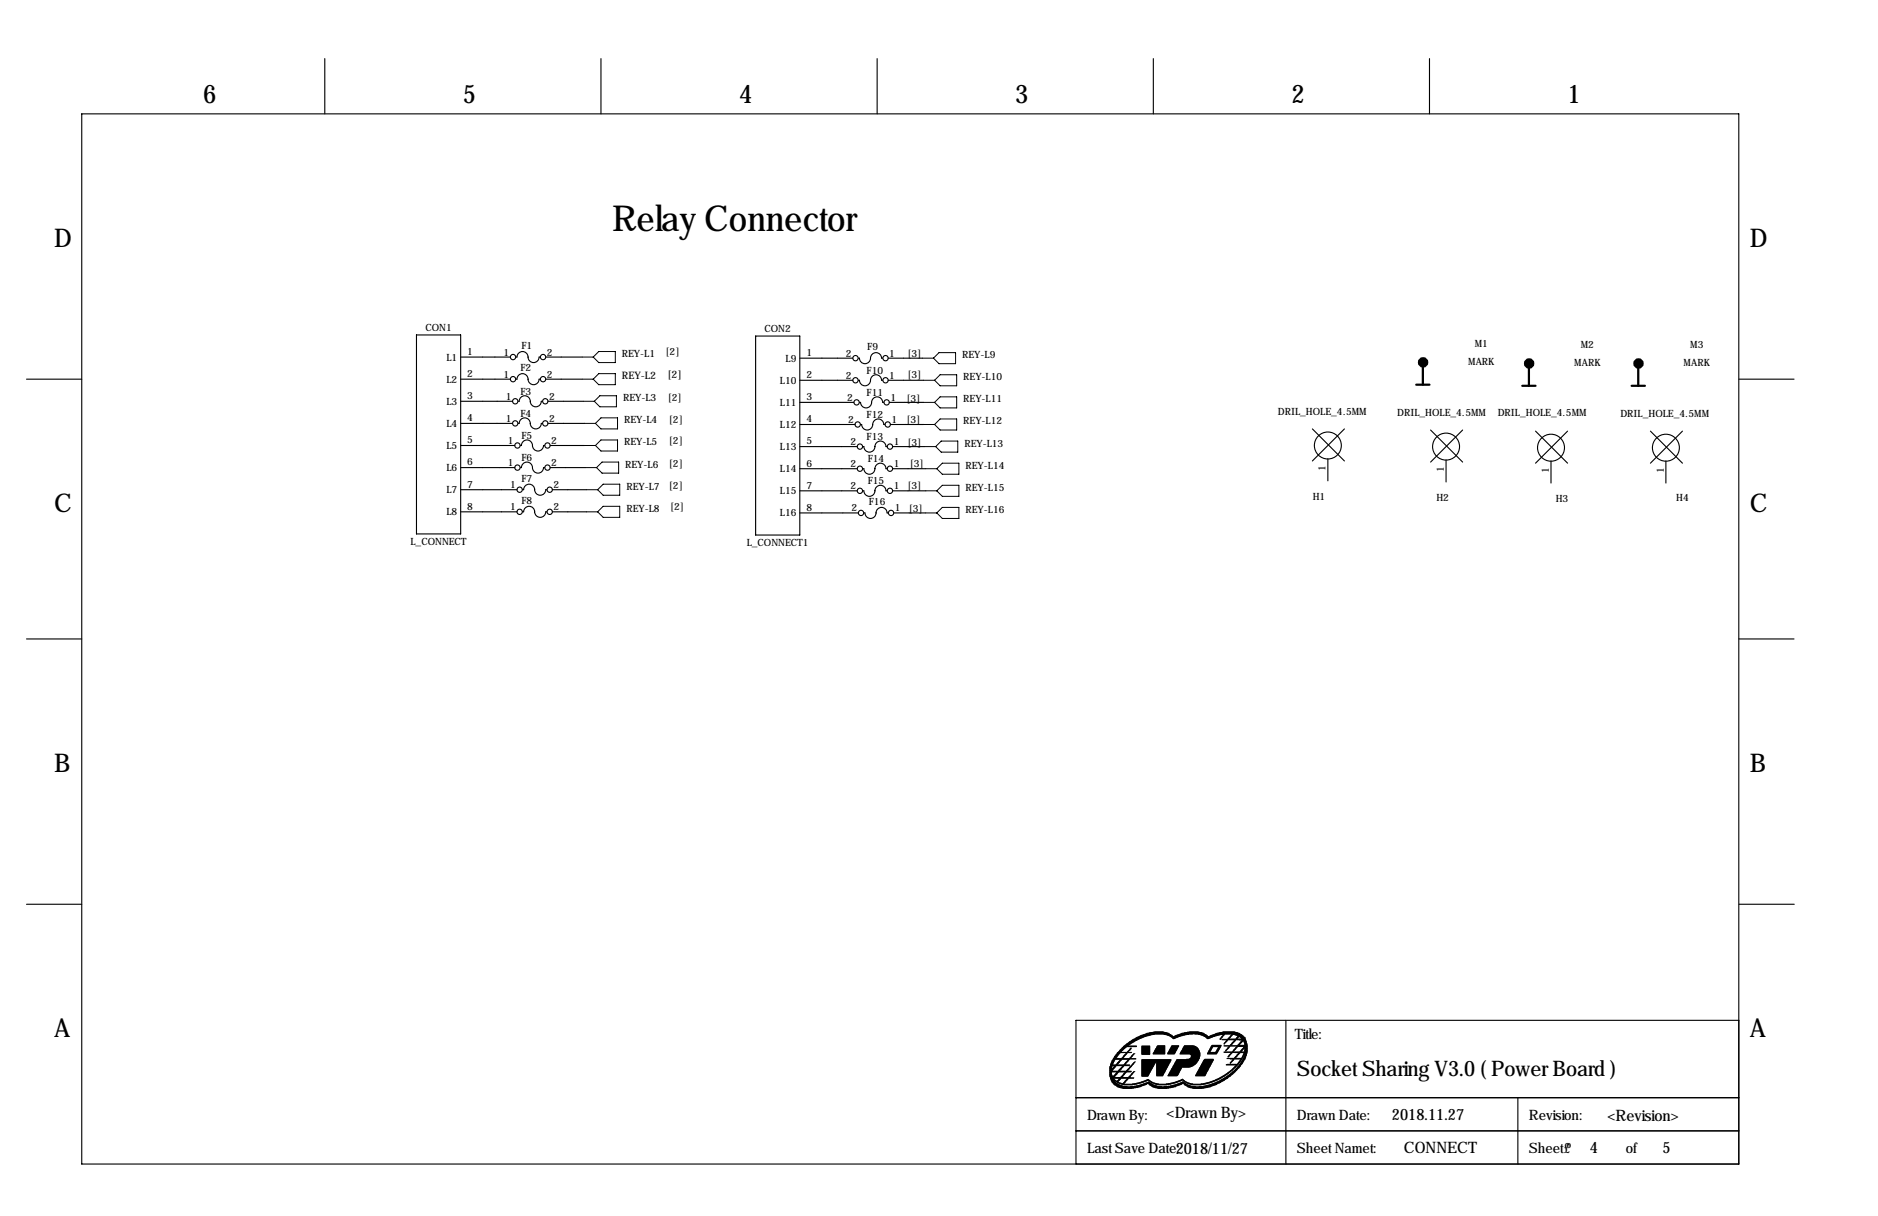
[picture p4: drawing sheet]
<svg xmlns="http://www.w3.org/2000/svg" width="432mm" height="279mm" viewBox="0 0 432 279" stroke-linecap="round" stroke-linejoin="round" font-family="sans-serif">
<g fill="none" stroke="#000" stroke-width=".25">
<path d="M74.7 13.5v12.7M138.2 13.5v12.7M201.7 13.5v12.7M265.2 13.5v12.7M328.7 13.5v12.7M18.8 26.2h381v241.3h-381zM95.8 77h10.1v45.7h-10.1zM173.7 77.2h10.2v45.7h-10.2zM6.1 87.1h12.7M105.9 87.1h11.4M105.9 82h11.4M105.9 92.2h12"/>
<path d="M105.9 97.3h12M118.6 82h.3a1.33 1.33 0 0 1 1.5-1.2 1.33 1.33 0 0 1 1.1 1.6 1.27 1.27 0 0 0 1.4 .9 1.27 1.27 0 0 0 1.1-1.3h.2M118.6 87.1h.3a1.33 1.33 0 0 1 1.5-1.2 1.33 1.33 0 0 1 1.1 1.6 1.27 1.27 0 0 0 1.4 .9 1.27 1.27 0 0 0 1.1-1.3h.2M119.1 92.2h.3a1.33 1.33 0 0 1 1.5-1.3 1.33 1.33 0 0 1 1.1 1.7 1.27 1.27 0 0 0 1.4 .9 1.27 1.27 0 0 0 1.1-1.3h.2M119.1 97.3h.3a1.33 1.33 0 0 1 1.5-1.3 1.33 1.33 0 0 1 1.1 1.7 1.27 1.27 0 0 0 1.4 .8 1.27 1.27 0 0 0 1.1-1.2h.2M125.5 87.1h8.4M125.5 82h8.4M126 92.2h8.1M126 97.3h8.4M183.9 82.3h12.2M183.9 87.4h12.2M183.9 92.5h12.4"/>
<path d="M183.9 97.5h12.7M197.4 82.3h.2a1.33 1.33 0 0 0 1.5 1.3 1.33 1.33 0 0 0 1.1-1.7 1.27 1.27 0 0 1 1.4-.9 1.27 1.27 0 0 1 1.1 1.3h.2M197.4 87.4h.2a1.33 1.33 0 0 0 1.5 1.2 1.33 1.33 0 0 0 1.1-1.6 1.27 1.27 0 0 1 1.4-.9 1.27 1.27 0 0 1 1.1 1.3h.2M197.6 92.5h.3a1.33 1.33 0 0 0 1.5 1.2 1.33 1.33 0 0 0 1.1-1.6 1.27 1.27 0 0 1 1.4-.9 1.27 1.27 0 0 1 1 1.3h.3M197.9 97.5h.2a1.33 1.33 0 0 0 1.5 1.3 1.33 1.33 0 0 0 1.1-1.7 1.27 1.27 0 0 1 1.4-.8 1.27 1.27 0 0 1 1.1 1.2h.3M204.2 82.3h7.9M204.2 87.4h8.1M204.5 92.5h7.8M204.7 97.5h7.6M301.8 98.6l7.3 7.3M309.1 98.6l-7.3 7.3M327.2 83.3v5.1"/>
<path d="M328.9 98.8l7.4 7.4M336.3 98.8l-7.4 7.4M351.5 83.6v5M353.1 99.1l7.3 7.3M360.4 99.1l-7.3 7.3M376.7 83.6v5M379.5 99.1l7.3 7.3M386.8 99.1l-7.3 7.3M399.8 87.1h12.7M105.9 102.4h12.5M105.9 107.4h12.5M105.9 112.5h13"/>
<path d="M105.9 117.6h13M119.6 102.4h.3a1.33 1.33 0 0 1 1.5-1.3 1.33 1.33 0 0 1 1.1 1.7 1.27 1.27 0 0 0 1.4 .8 1.27 1.27 0 0 0 1.1-1.2h.2M119.6 107.4h.3a1.33 1.33 0 0 1 1.5-1.2 1.33 1.33 0 0 1 1.1 1.6 1.27 1.27 0 0 0 1.4 .9 1.27 1.27 0 0 0 1.1-1.3h.2M120.1 112.5h.3a1.33 1.33 0 0 1 1.5-1.2 1.33 1.33 0 0 1 1.1 1.6 1.27 1.27 0 0 0 1.4 .9 1.27 1.27 0 0 0 1.1-1.3h.2M120.1 117.6h.3a1.33 1.33 0 0 1 1.5-1.3 1.33 1.33 0 0 1 1.1 1.7 1.27 1.27 0 0 0 1.4 .9 1.27 1.27 0 0 0 1.1-1.3h.2M126.5 102.4h7.9M126.5 107.4h8.1M127 112.5h7.9M127 117.6h7.9M183.9 102.6h13.2M183.9 107.7h13.2M183.9 112.8h13.2"/>
<path d="M183.9 117.9h13.5M198.4 102.6h.2a1.33 1.33 0 0 0 1.6 1.3 1.33 1.33 0 0 0 1-1.7 1.27 1.27 0 0 1 1.4-.8 1.27 1.27 0 0 1 1.1 1.2h.3M198.4 107.7h.2a1.33 1.33 0 0 0 1.6 1.3 1.33 1.33 0 0 0 1-1.7 1.27 1.27 0 0 1 1.4-.9 1.27 1.27 0 0 1 1.1 1.3h.3M198.4 112.8h.2a1.33 1.33 0 0 0 1.6 1.2 1.33 1.33 0 0 0 1-1.6 1.27 1.27 0 0 1 1.4-.9 1.27 1.27 0 0 1 1.1 1.3h.3M198.6 117.9h.3a1.33 1.33 0 0 0 1.5 1.2 1.33 1.33 0 0 0 1.1-1.6 1.27 1.27 0 0 1 1.4-.9 1.27 1.27 0 0 1 1.1 1.3h.2M205.2 102.6h7.4M205.2 107.7h7.7M205.2 112.8h7.7M205.5 117.9h7.4M305.3 105.4v5.1M332.5 105.7v5M356.6 105.9v5.1"/>
<path d="M383 105.9v5.1M6.1 146.8h12.7M399.8 146.8h12.7M6.1 207.8h12.7M399.8 207.8h12.7M295.7 234.4v33.1M399.8 234.4h-152.4v33.1M247.4 259.8h152.4M247.4 252.2h152.4M349 252.2v15.3"/>
<circle cx="118" cy="82" r=".61"/>
<circle cx="118" cy="87.1" r=".61"/>
<circle cx="118.5" cy="92.2" r=".61"/>
<circle cx="118.5" cy="97.3" r=".61"/>
<circle cx="124.9" cy="82" r=".61"/>
<circle cx="124.9" cy="87.1" r=".61"/>
<circle cx="125.4" cy="92.2" r=".61"/>
<circle cx="125.4" cy="97.3" r=".61"/>
<circle cx="196.7" cy="82.3" r=".61"/>
<circle cx="196.7" cy="87.4" r=".61"/>
<circle cx="197" cy="92.5" r=".61"/>
<circle cx="197.2" cy="97.5" r=".61"/>
<circle cx="203.6" cy="82.3" r=".61"/>
<circle cx="203.6" cy="87.4" r=".61"/>
<circle cx="203.9" cy="92.5" r=".61"/>
<circle cx="204.1" cy="97.5" r=".61"/>
<circle cx="119" cy="102.4" r=".61"/>
<circle cx="119" cy="107.4" r=".61"/>
<circle cx="119.5" cy="117.6" r=".61"/>
<circle cx="119.5" cy="112.5" r=".61"/>
<circle cx="125.9" cy="102.4" r=".61"/>
<circle cx="125.9" cy="107.4" r=".61"/>
<circle cx="126.4" cy="117.6" r=".61"/>
<circle cx="126.4" cy="112.5" r=".61"/>
<circle cx="197.7" cy="107.7" r=".61"/>
<circle cx="197.7" cy="102.6" r=".61"/>
<circle cx="197.7" cy="112.8" r=".61"/>
<circle cx="198" cy="117.9" r=".61"/>
<circle cx="204.6" cy="102.6" r=".61"/>
<circle cx="204.6" cy="107.7" r=".61"/>
<circle cx="204.6" cy="112.8" r=".61"/>
<circle cx="204.9" cy="117.9" r=".61"/>
<circle cx="305.3" cy="102.4" r="3.1"/>
<circle cx="332.5" cy="102.6" r="3.1"/>
<circle cx="356.6" cy="102.9" r="3.1"/>
<circle cx="383" cy="102.9" r="3.1"/>
</g>
<g fill="none" stroke="#000" stroke-width=".23">
<path d="M133.9 82h2.5M133.9 87.1h2.5M134.1 92.2h2.6M134.4 97.3h2.5M136.7 92.2l1.2-1.3h3.8v2.6h-3.8zM137.7 80.8h3.8v2.5h-3.8l-1.3-1.3zM137.7 85.9h3.8v2.5h-3.8l-1.3-1.3zM138.2 96h3.8v2.6h-3.8l-1.3-1.3zM212.1 82.3h2.5M212.3 87.4h2.6M212.3 92.5h2.6M212.3 97.5h2.6"/>
<path d="M214.9 97.5l1.3-1.2h3.8v2.5h-3.8zM215.9 81h3.8v2.6h-3.8l-1.3-1.3zM216.2 86.1h3.8v2.5h-3.8l-1.3-1.2zM216.2 91.2h3.8v2.5h-3.8l-1.3-1.2zM134.4 102.4h2.5M134.6 107.4h2.6M134.9 112.5h2.5M134.9 117.6h2.5M136.9 102.4l1.3-1.3h3.8v2.5h-3.8zM137.4 117.6l1.3-1.3h3.8v2.6h-3.8zM138.4 106.2h3.8v2.5h-3.8l-1.2-1.3zM138.7 111.3h3.8v2.5h-3.8l-1.3-1.3z"/>
<path d="M212.6 102.6h2.5M212.9 107.7h2.5M212.9 112.8h2.5M212.9 117.9h2.5M215.4 117.9l1.3-1.3h3.8v2.5h-3.8zM216.4 101.3h3.8v2.6h-3.8l-1.3-1.3zM216.7 106.4h3.8v2.6h-3.8l-1.3-1.3zM216.7 111.5h3.8v2.5h-3.8l-1.3-1.2zM258.9 240h.9M259 239.9h.9M259.1 239.8h.9M259.5 239.6h.9"/>
<path d="M259.5 239.5h1M259.6 239.4h1.1M259.7 239.4h1.1M259.8 239.3h1.1M260 239.2h1M260.1 239.1h1.1M260.2 239.7h-1M260.2 239.1h1.1M260.3 239h1.2M260.4 238.9h1.2M260.6 238.8h1.2M260.7 238.8h1.2"/>
<path d="M260.9 238.7h1.2M261.1 238.6h1.1M261.2 238.5h1.3M261.2 238.5h1.4M261.4 238.4h1.4M261.5 238.3h1.5M261.8 238.2h1.4M261.9 238.2h1.5M262.1 238h1.6M262.1 238h1.9M262.4 237.9h1.9M262.6 237.8h2"/>
<path d="M262.8 237.7h2.2M263 237.7h2.4M263.3 237.6h5.6M263.5 237.5h5.3M263.6 237.4h5.2M263.9 237.4h4.7M264.3 237.3h4M264.6 237.2h3.5M265.1 237.1h2.6M267.6 237.7h1.4M268 237.7h1.2M268.3 237.8h1"/>
<path d="M268.5 237.9h1M268.8 238h.7M268.9 238h.6M269.1 238.2h.5M269.2 238.2h1.9M269.3 238.3h1.6M269.4 238.4h1.3M269.5 238.5h1M269.6 238.5h.7M269.7 238.6h.4M269.7 238.7h.3M269.9 238.2h1.4"/>
<path d="M270.2 238h1.3M270.2 238h1.6M270.4 237.9h1.7M270.6 237.8h1.8M270.8 237.7h2M271.1 237.7h2.2M271.3 237.6h2.9M271.5 237.5h5.4M271.6 237.4h5.2M271.9 237.4h4.8M272.3 237.3h4.1M272.6 237.2h3.6"/>
<path d="M273 237.1h2.7M274.7 237.6h2.3M275.5 237.7h1.6M275.9 237.7h1.4M276.1 237.8h1.3M276.4 237.9h1.1M276.6 238h1M276.8 238h.8M276.9 238.2h.8M277.1 238.2h1.9M277.2 238.3h1.6M277.3 238.4h1.3"/>
<path d="M277.4 238.5h1M277.5 238.5h.7M277.5 238.6h.5M277.6 238.7h.3M278 238.2h1.2M278.2 238h1.3M278.2 238h1.6M278.4 237.9h1.7M278.7 237.8h1.7M278.9 237.7h1.9M279.1 237.7h2.1M279.3 237.6h5.9"/>
<path d="M279.5 237.5h5.5M279.6 237.4h5.4M279.9 237.4h4.9M280.3 237.3h4.3M280.5 238.8h.1M280.5 238.7h.2M280.5 237.2h3.8M280.6 238.6h.2M280.7 238.5h.1M280.7 238.5h.2M280.8 238.4h.2M280.9 238.3h.2"/>
<path d="M280.9 238.2h.2M281 238.9h5.4M281 238.8h5.4M281 238.2h.1M281 238h.2M281 237.1h3M281.1 238h.2M281.2 237.9h.2M281.3 237.8h.1M281.3 237.7h.2M281.4 239.9h.1M281.4 239.8h.1"/>
<path d="M281.4 237.7h.2M281.6 239.6h.1M281.6 239.5h.2M281.7 239.7h-.2M281.7 239.4h.2M281.8 239.4h.2M281.9 239.3h.1M281.9 239.2h.2M281.9 239.1h.3M282 239.1h.2M282.1 239h.2M282.2 238.8h4.1"/>
<path d="M282.4 238.7h.2M282.4 238.6h.3M282.5 238.5h.3M282.7 238.4h.2M282.7 238.3h.3M282.8 238.2h.2M282.9 238.2h.2M283 238h.1M283 238h.2M283 240h.3M283 237.9h.3M283.1 239.9h.2"/>
<path d="M283.1 237.8h.3M283.2 239.8h.2M283.2 237.7h.2M283.3 237.7h2M283.3 239.6h.3M283.4 239.5h.3M283.5 239.4h.2M283.5 239.7h-.2M283.6 239.4h.2M283.6 239.3h.3M283.7 239.2h.3M283.8 239.1h.2"/>
<path d="M283.8 237.7h1.7M283.9 239h.2M284.1 237.8h1.4M284.2 238.7h.2M284.2 238.6h.3M284.3 238.5h.3M284.3 237.9h1.4M284.4 238.4h.3M284.5 238.3h.2M284.5 238.2h.3M284.5 238h1.3M284.6 238.2h1.3"/>
<path d="M284.7 238h1.1M284.8 240h.2M284.8 239.9h.3M284.9 239.8h.3M285 239h1.4M285 238.2h1M285.1 238.3h1M285.1 239.6h.3M285.1 239.5h.4M285.2 239.4h.3M285.2 238.4h1.1M285.3 239.4h.3"/>
<path d="M285.3 238.5h1M285.3 239.7h-.3M285.4 239.3h.3M285.4 238.5h.9M285.4 239.2h.3M285.4 238.6h.9M285.5 239.1h.3M285.5 238.7h.8M285.6 239.1h.9M285.9 239.2h.6M285.9 239.1h.6M286 239.4h.6"/>
<path d="M286 239.3h.6M286.1 239.5h.5M286.1 239.4h.5M286.2 239.8h.5M286.2 239.7h.4M286.2 239.6h.4M286.2 240h.5M286.2 239.9h.5M255.2 247.3h.5M255.2 247.1h.5M255.2 247h.4M255.2 246.9h.4"/>
<path d="M255.2 246.8h.4M255.2 246.7h.4M255.2 246.6h.4M255.2 246.5h.4M255.2 246.4h.4M255.2 246.1h4.9M255.2 246.1h.4M255.2 246h.5M255.2 245.9h.6M255.2 245.8h.7M255.2 245.7h.7M255.2 245.6h.4"/>
<path d="M255.2 245.5h.4M255.2 245.4h.4M255.2 245.3h.4M255.2 245.2h.4M255.2 247.4h1M255.2 247.3h.6M255.2 245.1h.4M255.2 245h.5M255.3 247.8h.8M255.3 247.8h5.4M255.3 247.6h5.4M255.3 247.6h4.6"/>
<path d="M255.3 247.5h.9M255.3 244.9h.4M255.3 244.9h4.3M255.3 244.8h4.4M255.4 248h.8M255.4 247.9h.7M255.4 244.7h4.3M255.4 244.6h.4M255.4 244.6h.5M255.4 244.4h.5M255.5 248.2h.6M255.5 248.1h.8"/>
<path d="M255.5 248.1h.7M255.5 244.4h.4M255.5 244.3h.4M255.5 244.2h.4M255.5 248.4h.7M255.5 248.3h.7M255.5 244.1h.5M255.6 248.5h.7M255.6 248.4h.6M255.6 244h.5M255.6 243.9h.5M255.7 248.7h.8"/>
<path d="M255.7 248.6h.7M255.7 245.6h.3M255.7 243.8h.5M255.7 243.7h.5M255.8 248.7h.7M255.8 245.5h.3M255.8 248.8h.8M255.8 245.5h.4M255.8 243.5h.5M255.9 248.9h.8M255.9 247.3h.4M255.9 245.4h.3"/>
<path d="M255.9 243.5h.5M255.9 243.4h3.8M255.9 243.3h5.3M256 249h.8M256 247.3h.3M256 245.3h.3M256 243.2h5.2M256.1 249h.8M256.1 245.2h.3M256.1 249.2h1.2M256.1 249.1h1M256.1 245.1h.4"/>
<path d="M256.1 243.1h.5M256.1 243h.5M256.2 249.3h1.2M256.2 248.2h.2M256.2 247h.3M256.2 245h.3M256.2 242.9h.5M256.2 242.9h.6M256.2 242.8h.6M256.3 248.3h.2M256.3 247h.3M256.3 244.9h.3"/>
<path d="M256.3 242.7h.5M256.4 249.3h1.2M256.4 248.4h.2M256.4 246.9h.3M256.4 242.6h.5M256.4 246.8h.4M256.4 242.6h.6M256.5 247.1l-.4 .1M256.5 249.4h1.4M256.5 248.4h.2M256.5 246.7h.3M256.5 242.5h.6"/>
<path d="M256.6 248.5h.5M256.6 246.6h.3M256.6 244.6h.2M256.6 242.4h.5M256.6 242.3h.5M256.7 249.5h1.4M256.7 248.6h.3M256.7 246.5h.3M256.7 244.6h.2M256.7 242.3h.6M256.7 249.6h1.7M256.7 246.4h.4"/>
<path d="M256.7 244.4h.3M256.7 242.2h.6M256.8 248.7h.3M256.8 248.4h.3M256.8 246.4h.3M256.8 244.4h.3M256.8 242.1h.6M256.8 242h.7M256.9 249.7h5.3M256.9 249.6h2.3M256.9 248.7h.4M256.9 248.4h.4"/>
<path d="M256.9 244.3h.2M256.9 244.2h.4M256.9 242h.7M256.9 241.9h3.2M257 248.3h.3M257 244.1h.3M257 241.8h3.2M257 248.8h.6M257 248.2h.4M257 244.1h.4M257.1 248.1h.4M257.1 246.1h.3"/>
<path d="M257.1 244h.3M257.1 241.7h.7M257.2 248.9h.6M257.2 248.1h.4M257.2 246h.3M257.2 245.9h.4M257.2 243.9h.3M257.2 241.7h.6M257.3 248h.3M257.3 245.8h.3M257.3 243.8h.3M257.3 241.6h.6"/>
<path d="M257.4 249.9h4.2M257.4 249h.7M257.4 247.9h.2M257.4 245.8h.3M257.4 243.8h.2M257.4 241.5h.5M257.5 247.8h.2M257.5 245.7h.3M257.5 241.4h.6M257.5 245.6h.4M257.5 241.2h.7M257.6 249.9h3.6"/>
<path d="M257.6 249h.8M257.6 245.5h.3M257.6 243.5h.3M257.6 241.2h.7M257.7 247.5h.3M257.7 245.5h.2M257.7 243.5h.2M257.7 241.1h.7M257.8 247.4h.3M257.8 245.4h.2M257.8 243.6l-.3 .1M257.8 249.1h3.5"/>
<path d="M257.8 247.3h.4M257.8 245.3h.3M257.8 241h.6M257.9 247.3h.3M257.9 245.2h.3M257.9 240.9h.6M257.9 240.9h.7M258 250h2.7M258 245.2h.2M258 243.1h.2M258 240.8h.7M258.1 245.1h.2"/>
<path d="M258.1 245h.3M258.1 243h.2M258.1 240.7h.7M258.1 249.2h2.9M258.1 247h.3M258.1 244.9h.3M258.1 242.9h.3M258.2 249h.2M258.2 247h.2M258.2 242.9h.2M258.3 250.1h1.9M258.3 248.9h.2"/>
<path d="M258.3 247.1l-.3 .1M258.3 246.9h.2M258.3 246.8h.3M258.3 242.8h.1M258.3 248.8h.3M258.3 242.7h.2M258.3 242.6h.3M258.3 240.5h3M258.3 240.4h3M258.4 248.7h.3M258.4 244.6h.3M258.4 242.6h.3"/>
<path d="M258.4 240.3h2.9M258.5 249.3h1.9M258.5 248.7h.2M258.5 246.6h.2M258.5 244.6h.2M258.5 242.5h.2M258.6 248.6h.2M258.6 246.5h.2M258.6 244.4h.2M258.6 242.4h.2M258.6 240.3h.7M258.6 248.5h.2"/>
<path d="M258.6 248.4h.3M258.6 246.4h.3M258.6 244.4h.3M258.6 242.3h.3M258.7 246.7h-.4M258.7 248.4h.3M258.7 246.4h.3M258.7 244.3h.2M258.7 244.2h.3M258.7 242.3h.3M258.8 248.3h.2M258.8 244.1h.2"/>
<path d="M258.8 242.2h.2M258.9 248.2h.2M258.9 244.1h.2M258.9 242.1h.1M258.9 240h.7M258.9 248.1h.3M258.9 244h.3M258.9 242h.2M259 240.6h-.9M259 248.1h.3M259 246.1h.2M259 246h.3"/>
<path d="M259 243.9h.3M259 242h.2M259.1 248h.2M259.1 245.9h.2M259.1 243.8h.2M259.2 247.9h.1M259.2 245.8h.2M259.2 243.8h.2M259.2 241.7h.1M259.2 247.8h.2M259.2 245.8h.3M259.2 241.7h.2"/>
<path d="M259.3 245.7h.3M259.3 241.6h.2M259.4 245.6h.2M259.4 243.5h.2M259.4 241.5h.2M259.5 247.5h.2M259.5 245.5h.1M259.5 243.6l-.3 .1M259.5 243.5h.1M259.5 241.4h.1M259.5 247.4h.3M259.5 245.5h.2"/>
<path d="M259.5 241.4h.3M259.6 240.1l-1 .1M259.6 247.3h.3M259.6 245.4h.2M259.6 241.2h.2M259.7 247.3h.2M259.7 245.3h.2M259.7 245.2h.2M259.7 241.2h.2M259.8 245.2h.2M259.8 243.1h.1M259.8 241.1h.1"/>
<path d="M259.8 241h.2M259.8 245.1h.3M259.8 243h.2M259.8 240.9h.2M259.9 249.6h2.3M259.9 247h.2M259.9 245h.3M259.9 242.9h.2M259.9 240.9h.2M260 247h.2M260 244.9h.2M260 242.9h.2"/>
<path d="M260 240.8h.1M260 247.1l-.2 .1M260.1 246.9h.1M260.1 246.8h.2M260.1 246.2l-4.9 .1M260.1 244.9h.1M260.1 242.8h.1M260.1 244.8h.2M260.1 242.7h.2M260.1 242.6h.3M260.2 244.7h.2M260.2 242.6h.2"/>
<path d="M260.3 246.6h.2M260.3 244.6h.2M260.3 242.5h.2M260.4 249h1.2M260.4 246.7h-.3M260.4 246.5h.2M260.4 244.6h.2M260.4 242.4h.2M260.5 246.4h.2M260.5 244.4h.2M260.5 242.3h.2M260.6 246.4h.1"/>
<path d="M260.6 244.3h.1M260.6 242.3h.1M260.6 246.3h.1M260.6 244.2h.2M260.6 242.2h.1M260.7 246.2h.1M260.7 242.1h.1M260.7 244.1h.2M260.8 249.6h1.7M260.8 244.1h.1M260.9 244h.1M260.9 249h1"/>
<path d="M261.2 249.5h1.5M261.3 248.9h.9M261.6 249.4h1.3M261.6 248.8h.9M261.9 249.3h1.2M261.9 248.7h.8M262.2 249.3h1.2M262.2 248.7h.7M262.4 249.2h1.2M262.4 248.6h.7M262.5 247.3h1.4M262.5 247.1h1.5"/>
<path d="M262.5 247h1.6M262.5 246.9h1.7M262.5 246.8h1.7M262.5 246.7h1.7M262.5 246.6h1.8M262.5 246.5h1.8M262.5 246.4h1.9M262.5 246.4h2M262.5 246.1h2M262.5 246.1h2.1M262.5 246h2.1M262.5 245.9h2.2"/>
<path d="M262.5 245.8h2.2M262.5 245.8h2.3M262.5 245.7h2.3M262.5 245.6h2.3M262.5 245.5h2.4M262.5 245.4h2.5M262.5 245.3h2.5M262.5 245.2h2.6M262.5 245.1h2.6M262.5 245h2.7M262.5 244.9h2.7M262.5 244.9h2.8"/>
<path d="M262.5 244.8h2.8M262.5 244.7h2.9M262.5 244.6h2.9M262.5 244.4h2.9M262.5 244.4h3M262.5 244.3h3.1M262.5 244.2h3.1M262.5 244.1h3.2M262.5 244h3.2M262.5 243.9h3.2M262.5 243.8h3.3M262.5 243.5h6.7"/>
<path d="M262.5 242.3h1.9M262.5 242.2h1.9M262.5 242.1h1.9M262.5 242h1.9M262.5 241.9h1.9M262.5 241.8h1.9M262.5 241.7h1.9M262.5 241.6h1.9M262.5 241.5h1.9M262.5 241.4h1.9M262.5 241.2h1.9M262.5 241.1h1.9"/>
<path d="M262.5 241h1.9M262.5 240.9h1.9M262.5 240.8h1.9M262.5 240.7h1.9M262.5 240.6h1.9M262.5 240.5h1.9M262.5 240.4h1.9M262.5 240.3h1.9M262.7 249.1h.9M262.7 248.5h.6M262.9 249h.9M262.9 248.4h.7"/>
<path d="M263.1 249h1.6M263.1 248.4h.6M263.3 248.3h.6M263.3 248.9h1.3M263.5 248.8h1M263.5 248.2h.7M263.7 248.1h.5M263.8 248.7h.6M263.8 248.1h.3M263.9 248.7h.4M264.1 248.6h.1M264.1 249h.7"/>
<path d="M264.1 248.3h.3M264.2 249.2h.9M264.2 249.1h.7M264.3 249.3h.9M264.3 248.4h.2M264.4 248.4h.1M264.4 249.3h1M264.4 248.5h.3M264.5 249.4h1.2M264.5 248.6h.3M264.5 246.2l-2 .1M264.7 249.5h1.3"/>
<path d="M264.7 248.7h.3M264.7 248.7h.4M264.8 249.6h1.5M264.9 249.6h2.2M264.9 248.8h.5M265 249.7h5.3M265 248.9h.6M265.1 242.2h2.7M265.1 242.1h2.7M265.2 242h2.6M265.3 249h.6M265.3 241.9h2.5"/>
<path d="M265.3 241.8h2.5M265.3 241.7h2.5M265.4 249.9h4.1M265.4 249h.9M265.4 241.7h2.4M265.4 241.6h2.4M265.5 241.5h2.3M265.5 241.4h2.3M265.6 241.4h2.2M265.6 241.2h2.2M265.6 249.9h3.6M265.6 249.1h3.6"/>
<path d="M265.6 241.1h2.2M265.7 241h2.1M265.7 240.9h2.1M265.8 240.9h2M265.9 240.8h1.9M265.9 240.7h1.9M265.9 249.2h2.9M265.9 247.1h1.5M265.9 247h1.5M265.9 246.9h1.6M265.9 246.8h1.6M265.9 246.7h1.7"/>
<path d="M265.9 246.6h1.8M265.9 246.5h1.8M265.9 246.4h1.8M265.9 246.4h1.9M265.9 246.1h2M265.9 246.1h2.1M265.9 246h2.1M265.9 245.9h2.1M265.9 245.8h2.1M265.9 245.8h2.2M265.9 245.7h2.2M265.9 245.6h2.3"/>
<path d="M265.9 245.5h2.3M265.9 245.5h2.4M265.9 245.4h2.4M265.9 245.3h2.4M265.9 245.2h2.5M265.9 245.1h2.6M265.9 245h2.6M265.9 244.9h2.7M265.9 244.8h2.7M265.9 244.7h2.7M265.9 244.6h2.8M265.9 244.4h2.9"/>
<path d="M265.9 244.3h3M265.9 244.2h3M265.9 244.1h3M265.9 244.1h3.1M265.9 244h3.1M265.9 243.9h3.2M265.9 243.8h3.2M265.9 243.8h3.3M265.9 240.6h1.9M266 250h2.7M266 240.5h1.8M266 240.4h1.8"/>
<path d="M266.1 240.3h1.7M266.2 240.3h1.6M266.4 250.1h1.9M266.4 249.3h1.9M267.6 249.6h2.7M267.9 246.2l-2 .1M268.2 249h1.3M268.5 242.2h1.5M268.5 242.1h1.6M268.5 242h1.6M268.5 249.6h2M268.5 242h1.7"/>
<path d="M268.5 241.9h1.7M268.6 247h2.2M268.6 247h2.3M268.6 241.8h1.7M268.7 249h1.1M268.7 246.9h2.2M268.7 246.8h2.2M268.7 241.7h1.6M268.8 241.6h1.5M268.8 241.5h1.6M268.8 246.6h2.2M268.8 241.4h1.6"/>
<path d="M268.8 241.4h1.7M268.9 246.5h2.2M268.9 246.4h2.2M268.9 241.2h1.7M269 246.4h2.2M269 241.1h1.6M269 241h1.6M269.1 249.5h1.6M269.1 246.1h2.1M269.1 240.9h1.6M269.1 248.9h1M269.1 246.1h2.2"/>
<path d="M269.1 240.8h1.7M269.2 246h2.1M269.2 245.9h2.2M269.2 243.6l-6.7 .1M269.2 240.7h1.6M269.2 240.6h1.7M269.3 245.8h2.2M269.3 240.5h1.6M269.4 245.7h2.1M269.4 245.6h2.1M269.4 240.4h1.6M269.4 240.3h1.6"/>
<path d="M269.4 249.4h1.5M269.4 248.8h.9M269.4 245.5h2.2M269.5 245.4h2.2M269.6 245.3h2.1M269.6 245.2h3.9M269.7 245.2h4.1M269.7 245.1h4.3M269.7 249.3h1.5M269.7 248.7h.9M269.7 245h4.4M269.7 244.9h4.6"/>
<path d="M269.8 244.9h4.6M269.8 244.8h4.7M269.9 244.7h4.7M270 244.6h4.7M270 244.6h4.8M270.1 249.3h1.3M270.1 248.7h.7M270.1 244.4h4.8M270.1 244.4h4.9M270.2 244.3h4.8M270.2 244.2h4.9M270.2 244.1h5"/>
<path d="M270.3 249.2h1.3M270.3 248.6h.7M270.3 244h5M270.4 243.9h4.9M270.4 243.8h4.9M270.5 243.8h4.9M270.5 243.7h5M270.5 249.1h1.1M270.5 248.5h.7M270.5 243.5h5.1M270.6 243.5h5M270.7 247.1l-2.2 .1"/>
<path d="M270.8 249h1M270.8 248.4h.6M271 249h1M271 248.4h.5M271 246.7h-2.2M271.1 248.3h.6M271.2 248.9h1.2M271.2 246.2l-2.2 .1M271.3 242.2h4.6M271.4 248.8h1M271.4 248.2h.4M271.4 242.1h4.5"/>
<path d="M271.4 242h4.5M271.4 241.9h4.5M271.5 248.1h.6M271.5 241.8h4.3M271.5 241.7h4.3M271.6 248.7h.7M271.6 241.7h4.2M271.6 241.6h4.2M271.7 248.1h.3M271.7 241.5h4M271.7 248.7h.5M271.7 241.4h4"/>
<path d="M271.7 241.4h3.9M271.8 248h.1M271.8 241.2h3.8M271.9 248.6h.2M271.9 241.1h3.7M271.9 241h3.6M272 248.2h.1M272 240.9h3.4M272 248.3h.3M272 240.8h3.3M272 240.7h3.3M272.1 249h.5"/>
<path d="M272.1 248.4h.3M272.1 240.6h3.1M272.2 249h.5M272.2 240.5h2.8M272.3 249.2h.7M272.3 249.1h.5M272.3 248.4h.1M272.3 240.4h2.5M272.3 240.3h2.4M272.3 249.3h.9M272.3 248.5h.3M272.3 240.3h2.1"/>
<path d="M272.4 248.6h.3M272.5 249.3h.9M272.6 248.7h.3M272.6 249.4h.9M272.6 248.7h.4M272.7 249.5h1.1M272.8 248.8h.5M272.8 243.4h2.8M272.9 249.6h1.3M272.9 248.9h.6M273 249.7h5.3M273 249.6h1.9"/>
<path d="M273.1 249h.7M273.4 249h.8M273.4 243.3h2.2M273.5 249.9h4.1M273.6 249.1h3.5M273.6 243.2h2.1M273.7 242.3h2.2M273.7 249.9h3.6M273.8 243.1h1.9M273.8 243h2M273.8 242.3h2.1M273.9 249.2h2.8"/>
<path d="M273.9 242.9h1.9M273.9 242.8h1.9M273.9 242.5h2M273.9 242.4h2M274 242.7h1.9M274 242.6h1.9M274.1 250h2.8M274.3 249.3h1.9M274.4 250.1h2M274.9 247h2.2M274.9 247h2.3M275 246.9h2.2"/>
<path d="M275.1 246.8h2.2M275.2 246.6h2.1M275.2 246.5h2.2M275.2 246.4h2.2M275.3 246.4h2.2M275.4 246.1h2.2M275.5 246.1h2.1M275.5 246h2.2M275.5 245.9h2.2M275.6 245.8h2.2M275.7 249.6h2.7M275.7 245.7h2.2"/>
<path d="M275.7 245.6h2.2M275.8 245.5h2.1M275.8 245.4h2.2M275.8 245.3h2.2M275.9 245.2h2.2M276 245.2h2.1M276 245.1h2.2M276.1 245h2.1M276.1 244.9h2.1M276.1 249h1.3M276.1 244.9h2.2M276.1 244.8h2.2"/>
<path d="M276.3 244.7h2.1M276.3 244.6h2.1M276.3 244.6h2.2M276.3 244.4h2.2M276.4 244.4h2.1M276.5 244.3h2M276.5 244.2h2.1M276.6 249.6h2M276.6 244.1h2M276.6 244.1h2.1M276.6 244h2.2M276.6 243.9h2.2"/>
<path d="M276.7 249h1M276.7 243.8h2.1M276.8 243.6h2.1M276.9 243.5h2.1M277 249.5h1.8M277 243.4h2M277.1 248.9h.9M277.1 247.1l-2.2 .1M277.3 246.7h-2.2M277.4 249.4h1.7M277.4 248.8h.8M277.6 246.2l-2.3 .1"/>
<path d="M277.6 242.2h2.1M277.6 242.1h2.2M277.6 242h2.2M277.7 249.3h1.6M277.7 248.7h.8M277.7 242h2.2M277.8 241.9h2.1M277.8 241.8h2.1M277.8 241.7h.4M277.9 241.6h.3M277.9 241.5h.4M278 249.3h1.6"/>
<path d="M278 248.7h.7M278 241.4h.4M278.1 241.2h.4M278.1 241.1h.4M278.1 241h.4M278.2 249.2h1.6M278.2 248.6h.7M278.2 240.9h.4M278.3 240.9h.3M278.3 240.8h.4M278.4 240.7h.3M278.4 249.1h1.4"/>
<path d="M278.4 248.5h.7M278.4 240.5h2.3M278.5 240.4h2.2M278.5 240.3h2.3M278.6 240.3h2.2M278.7 249h1.2M278.7 248.4h.6M278.7 240.2h2.1M278.8 240.6h-.4M278.9 249h1.2M278.9 248.4h.6M279 248.3h.6"/>
<path d="M279.1 248.9h1.2M279.3 248.8h1.2M279.3 248.2h.6M279.5 248.1h.5M279.5 248.7h1.2M279.5 241.7h.5M279.6 248.1h.6M279.6 241.7h.4M279.7 248.7h1M279.7 241.6h.4M279.7 241.5h.4M279.8 248h.5"/>
<path d="M279.8 241.4h.4M279.8 248.6h1M279.8 241.2h.4M279.8 241.2h.5M279.9 241.1h.4M280 247.9h.5M280 241h.4M280 240.9h.4M280.1 248.5h.9M280.1 240.9h.4M280.1 240.8h.4M280.1 247.8h.5"/>
<path d="M280.1 240.7h.4M280.1 240.6h.5M280.2 248.4h.9M280.3 247.8h.5M280.4 248.4h.9M280.4 247.6h.4M280.5 248.3h.9M280.6 247.6h.4M280.7 248.2h.8M280.7 247.5h.4M280.7 248.1h.9M280.8 247.4h.4"/>
<path d="M280.9 248.1h.8M281 247.3h.4M281 248h.8M281.1 247.3h.4M281.2 247.9h.8M281.3 247.8h.8M281.4 247.8h.9M281.4 241.8h4.9M281.4 241.7h4.9M281.4 240.3h5.4M281.5 247h.3M281.6 247.6h.7"/>
<path d="M281.6 247h.4M281.7 247.1l-.5 .1M281.7 246.9h.3M281.8 247.5h.7M281.8 246.8h.4M281.8 241.5h.1M281.8 241.4h.1M281.9 247.4h.7M281.9 241.4h.1M281.9 241.2h.1M281.9 244.7h2.7M281.9 244.6h2.7"/>
<path d="M281.9 241.2h.2M282 247.3h.8M282 241.1h.2M282.1 247.3h.8M282.1 241h.2M282.2 246.6h.3M282.2 244.6h2.5M282.2 240.9h.1M282.2 246.5h.4M282.2 240.9h.2M282.2 240.8h.3M282.3 246.4h.4"/>
<path d="M282.3 242.9h.1M282.3 242.8h.2M282.3 240.7h.3M282.4 242.7h.2M282.4 246.7h-.5M282.5 247h.6M282.5 246.4h.3M282.5 242.6h.2M282.5 247h.7M282.5 242.6h.3M282.5 242.5h.3M282.5 240.5h.3"/>
<path d="M282.7 246.9h.6M282.7 242.4h.1M282.7 240.6h-.3M282.7 240.4h.1M282.7 242.3h.2M282.8 246.8h.6M282.8 246.1h.3M282.8 242.3h.2M282.9 246.7h.6M282.9 246.1h.3M282.9 244.3h.1M282.9 244.2h.1"/>
<path d="M282.9 244.1h.2M282.9 243.3h2.6M282.9 242.2h.2M283 247.1l-.8 .1M283 246.2l-.5 .1M283 246h.3M283 244.1h.1M283 242.1h.1M283 240h.2M283 246.6h.7M283 245.9h.4M283 244h.2"/>
<path d="M283 242h.2M283.1 243.9h.2M283.1 242h.2M283.1 241.9h.3M283.1 240.1l-.3 .1M283.2 246.5h.5M283.2 245.8h.2M283.2 243.8h.2M283.3 246.4h.5M283.3 245.8h.2M283.3 243.8h.1M283.3 246.4h.6"/>
<path d="M283.3 245.7h.3M283.3 241.7h.2M283.4 246.3h.6M283.4 245.6h.3M283.4 243.5h.3M283.4 241.6h.2M283.5 245.5h.2M283.5 243.5h.2M283.5 241.5h.2M283.6 246.1h.5M283.6 245.5h.2M283.6 243.6l-.3 .1"/>
<path d="M283.6 243.4h.1M283.6 241.4h.1M283.6 245.4h.4M283.6 241.4h.2M283.6 241.2h.3M283.7 246.1h.5M283.7 245.3h.3M283.7 241.2h.3M283.8 246h.5M283.8 245.2h.3M283.8 241.1h.2M283.9 245.9h.4"/>
<path d="M283.9 245.2h.2M283.9 243.1h.1M283.9 243h.2M283.9 241h.2M283.9 245.8h.5M283.9 245.1h.3M283.9 242.9h.3M283.9 241.9h2.3M283.9 240.9h.3M284 245.8h.5M284 245h.3M284 242.9h.3"/>
<path d="M284 240.9h.2M284.1 245.7h.4M284.1 244.9h.2M284.1 242.8h.2M284.1 240.8h.2M284.1 240.7h.2M284.2 245.6h.4M284.2 244.9h.2M284.2 242.7h.2M284.2 245.5h.4M284.2 244.8h.3M284.2 242.6h.2"/>
<path d="M284.3 245.5h.4M284.3 242.6h.2M284.3 240.5h.3M284.4 245.4h.5M284.4 242.5h.2M284.4 242.4h.2M284.4 240.4h2.4M284.5 245.3h.4M284.5 245.2h.4M284.5 242.3h.2M284.5 240.6h-.3M284.5 245.2h.5"/>
<path d="M284.5 244.4h.2M284.5 242.3h.3M284.5 240.2h2.3M284.6 245.1h.5M284.6 244.4h.2M284.6 244.3h.3M284.6 242.2h.3M284.7 245h.5M284.7 244.2h.2M284.7 242.1h.2M284.7 240h.3M284.8 244.9h.4"/>
<path d="M284.8 244.1h.2M284.8 242h.2M284.8 244h.3M284.8 242h.3M284.9 244.8h.3M284.9 244.7h.4M284.9 243.9h.3M285 244.6h.4M285 243.8h.2M285.1 244.6h.4M285.1 243.8h.1M285.1 243.7h.2"/>
<path d="M285.1 241.7h.2M285.1 244.4h.4M285.1 244.4h.5M285.1 241.6h.3M285.2 244.3h.4M285.2 243.5h.2M285.2 243.5h.3M285.2 241.5h.3M285.3 244.2h.4M285.3 244.1h.4M285.3 243.4h.2M285.3 241.4h.2"/>
<path d="M285.4 244.1h.4M285.4 241.4h.2M285.4 241.2h.3M285.4 244h.5M285.4 243.9h.5M285.4 241.2h.4M285.5 243.8h.5M285.5 243.1h.2M285.5 243h.2M285.5 241.1h.4M285.6 243.8h.4M285.6 243.7h.4"/>
<path d="M285.6 242.9h.2M285.6 241h.3M285.6 243.2h-3.5M285.7 243.5h.4M285.7 242.8h.2M285.7 242.7h.2M285.7 240.9h.3M285.8 243.5h.4M285.8 243.4h.5M285.8 242.6h.2M285.8 240.9h.2M285.9 243.3h.4"/>
<path d="M285.9 242.5h.1M285.9 242.4h.1M285.9 242.3h.1M285.9 240.8h.2M285.9 243.1h.4M285.9 242.3h.2M285.9 242.2h.2M285.9 240.7h.2M285.9 240.6h.9M286 243h.4M286 242.9h.4M286 242.1h.1"/>
<path d="M286 242h.2M286.1 242.9h.3M286.1 242.8h.3M286.1 242h.1M286.1 240.5h.7M286.2 242.7h.3M286.2 242.6h.3M286.2 242.6h.4M286.2 241.7h.1M286.2 241.6h.1M286.2 241.5h.1M286.2 241.4h.1"/>
<path d="M286.2 242.5h.4M286.2 242.4h.4M286.2 242.3h.4M286.2 241.4h.6M286.2 241.2h.6M286.2 241.1h.6M286.2 241h.6M286.2 240.9h.6M286.2 240.8h.6M286.2 240.7h.6M286.3 243.2h-.4M286.3 242.2h.3"/>
<path d="M286.3 242.1h.3M286.3 242h.4M286.4 242h.3M286.4 241.9h.3M286.4 241.8h.3M286.4 241.7h.4M286.4 241.6h.4M286.4 241.5h.4M286.4 241.4h.4"/>
</g>
<g fill="none" stroke="#000" stroke-width="1.3">
<circle cx="327.2" cy="83.3" r=".56"/>
<circle cx="351.6" cy="83.5" r=".56"/>
<circle cx="376.7" cy="83.5" r=".56"/>
</g>
<path d="M325.6 88.4h3.1M327.2 84.3v4.1M350 88.6h3.1M351.5 84.6v4M375.2 88.6h3M376.7 84.6v4" fill="none" stroke="#000" stroke-width=".51"/>
<text font-size="8.2" x="140.7" y="53.1">Relay Connector</text>
<g font-size="5.9">
<text x="46.7" y="23.6">6</text>
<text x="106.4" y="23.6">5</text>
<text x="169.9" y="23.6">4</text>
<text x="233.4" y="23.6">3</text>
<text x="296.9" y="23.6">2</text>
<text x="360.4" y="23.6">1</text>
<text x="12.4" y="56.6">D</text>
<text x="402.3" y="56.6">D</text>
<text x="12.4" y="117.6">C</text>
<text x="402.3" y="117.6">C</text>
<text x="12.4" y="177.3">B</text>
<text x="402.3" y="177.3">B</text>
<text x="12.4" y="238.3">A</text>
<text x="402.3" y="238.3">A</text>
</g>
<text font-size="4.9" x="298.2" y="247.3">Socket Sharing V3.0 ( Power Board )</text>
<g font-size="3.6">
<text x="268.2" y="257">&lt;Drawn By&gt;</text>
<text x="320" y="257.2">2018.11.27</text>
<text x="369.6" y="257.5">&lt;Revision&gt;</text>
<text x="322.8" y="264.9">CONNECT</text>
<text x="365.5" y="264.9">4</text>
<text x="382.3" y="264.9">5</text>
</g>
<g font-size="3.3">
<text x="297.7" y="238.8">Title:</text>
<text x="249.9" y="257.3">Drawn By:</text>
<text x="298.2" y="257.3">Drawn Date:</text>
<text x="351.5" y="257.3">Revision:</text>
<text x="249.9" y="264.9">Last Save Date:2018/11/27</text>
<text x="298.2" y="264.9">Sheet Namet:</text>
<text x="351.5" y="264.9">Sheet£º</text>
<text x="373.8" y="264.9">of</text>
</g>
<g font-size="2.4">
<text x="143" y="87.1">REY-L2</text>
<text x="153.5" y="86.8">[2]</text>
</g>
<g font-size="2.3">
<text x="97.8" y="75.9">CON1</text>
<text x="175.8" y="76.2">CON2</text>
<text x="102.7" y="82.8">L1</text>
<text x="107.4" y="81.5">1</text>
<text x="115.8" y="81.7">1</text>
<text x="119.9" y="80.3">F1</text>
<text x="125.7" y="81.7">2</text>
<text x="143" y="82">REY-L1</text>
<text x="153" y="81.6">[2]</text>
<text x="180.6" y="83.1">L9</text>
<text x="185.4" y="81.8">1</text>
<text x="194.5" y="81.9">2</text>
<text x="199.4" y="80.5">F9</text>
<text x="204.5" y="81.9">1</text>
<text x="208.7" y="82.1">[3]</text>
<text x="221.2" y="82.3">REY-L9</text>
<text x="337.6" y="83.9">MARK</text>
<text x="339.1" y="79.8">M1</text>
<text x="363.5" y="80">M2</text>
<text x="388.6" y="80">M3</text>
<text x="102.7" y="87.9">L2</text>
<text x="107.4" y="86.6">2</text>
<text x="115.8" y="86.8">1</text>
<text x="119.7" y="85.3">F2</text>
<text x="125.7" y="86.8">2</text>
<text x="179.3" y="88.2">L10</text>
<text x="185.4" y="86.9">2</text>
<text x="194.5" y="87">2</text>
<text x="199.3" y="85.9">F10</text>
<text x="204.5" y="87">1</text>
<text x="208.7" y="87">[3]</text>
<text x="221.5" y="87.4">REY-L10</text>
<text x="362" y="84.2">MARK</text>
<text x="387.1" y="84.2">MARK</text>
<text x="102.7" y="93">L3</text>
<text x="107.4" y="91.7">3</text>
<text x="116.3" y="91.8">1</text>
<text x="119.7" y="90.7">F3</text>
<text x="119.7" y="95.8">F4</text>
<text x="126.2" y="91.8">2</text>
<text x="143.3" y="92.2">REY-L3</text>
<text x="153.6" y="92">[2]</text>
<text x="179.3" y="93.3">L11</text>
<text x="185.4" y="91.9">3</text>
<text x="194.8" y="92.1">2</text>
<text x="199.3" y="90.9">F11</text>
<text x="204.7" y="92.1">1</text>
<text x="208.4" y="92.3">[3]</text>
<text x="221.5" y="92.5">REY-L11</text>
<text x="293.8" y="95.3">DRIL_HOLE_4.5MM</text>
<text x="321.3" y="95.6">DRIL_HOLE_4.5MM</text>
<text x="344.4" y="95.6">DRIL_HOLE_4.5MM</text>
<text x="372.6" y="95.8">DRIL_HOLE_4.5MM</text>
<text x="102.7" y="98.1">L4</text>
<text x="107.4" y="96.8">4</text>
<text x="107.4" y="101.9">5</text>
<text x="116.3" y="96.9">1</text>
<text x="119.9" y="100.8">F5</text>
<text x="126.2" y="96.9">2</text>
<text x="143.5" y="97.3">REY-L4</text>
<text x="153.8" y="97.1">[2]</text>
<text x="153.8" y="101.9">[2]</text>
<text x="179.3" y="98.3">L12</text>
<text x="185.4" y="97">4</text>
<text x="195" y="97.2">2</text>
<text x="199.3" y="96">F12</text>
<text x="199.3" y="101.1">F13</text>
<text x="205" y="97.2">1</text>
<text x="208.4" y="97.1">[3]</text>
<text x="221.5" y="97.5">REY-L12</text>
<text x="102.7" y="103.2">L5</text>
<text x="107.4" y="106.9">6</text>
<text x="116.8" y="102">1</text>
<text x="116.8" y="107.1">1</text>
<text x="119.9" y="105.9">F6</text>
<text x="126.7" y="102">2</text>
<text x="126.7" y="107.1">2</text>
<text x="143.5" y="102.4">REY-L5</text>
<text x="143.8" y="107.4">REY-L6</text>
<text x="153.8" y="107.3">[2]</text>
<text x="179.3" y="103.4">L13</text>
<text x="185.4" y="102.1">5</text>
<text x="185.4" y="107.2">6</text>
<text x="195.5" y="102.3">2</text>
<text x="195.5" y="107.3">2</text>
<text x="199.5" y="106.2">F14</text>
<text x="205.5" y="102.3">1</text>
<text x="205.5" y="107.3">1</text>
<text x="208.7" y="102.5">[3]</text>
<text x="209.2" y="107.3">[3]</text>
<text x="221.7" y="102.6">REY-L13</text>
<text x="222" y="107.7">REY-L14</text>
<text x="102.7" y="108.2">L6</text>
<text x="102.7" y="113.3">L7</text>
<text x="107.4" y="112">7</text>
<text x="117.3" y="112.2">1</text>
<text x="119.9" y="110.7">F7</text>
<text x="127.3" y="112.2">2</text>
<text x="144" y="112.5">REY-L7</text>
<text x="153.8" y="112.4">[2]</text>
<text x="179.3" y="108.5">L14</text>
<text x="179.3" y="113.6">L15</text>
<text x="185.4" y="112.3">7</text>
<text x="195.5" y="112.4">2</text>
<text x="199.5" y="111.3">F15</text>
<text x="205.5" y="112.4">1</text>
<text x="208.7" y="112.4">[3]</text>
<text x="222" y="112.8">REY-L15</text>
<text x="304.8" y="108.3" transform="rotate(-90 304.8 108.3)">1</text>
<text x="332" y="108.5" transform="rotate(-90 332 108.5)">1</text>
<text x="356.1" y="108.8" transform="rotate(-90 356.1 108.8)">1</text>
<text x="382.5" y="108.8" transform="rotate(-90 382.5 108.8)">1</text>
<text x="102.7" y="118.4">L8</text>
<text x="107.4" y="117.1">8</text>
<text x="117.3" y="117.2">1</text>
<text x="119.9" y="115.8">F8</text>
<text x="127.3" y="117.2">2</text>
<text x="144" y="117.6">REY-L8</text>
<text x="154.1" y="117.2">[2]</text>
<text x="179.3" y="118.7">L16</text>
<text x="185.4" y="117.3">8</text>
<text x="195.8" y="117.5">2</text>
<text x="199.8" y="116.1">F16</text>
<text x="205.7" y="117.5">1</text>
<text x="208.9" y="117.7">[3]</text>
<text x="222" y="117.9">REY-L16</text>
<text x="301.8" y="114.8">H1</text>
<text x="330.3" y="115.1">H2</text>
<text x="357.7" y="115.3">H3</text>
<text x="385.4" y="115.1">H4</text>
<text x="94.4" y="125.3">L_CONNECT</text>
<text x="171.7" y="125.6">L_CONNECT1</text>
</g>
</svg>
